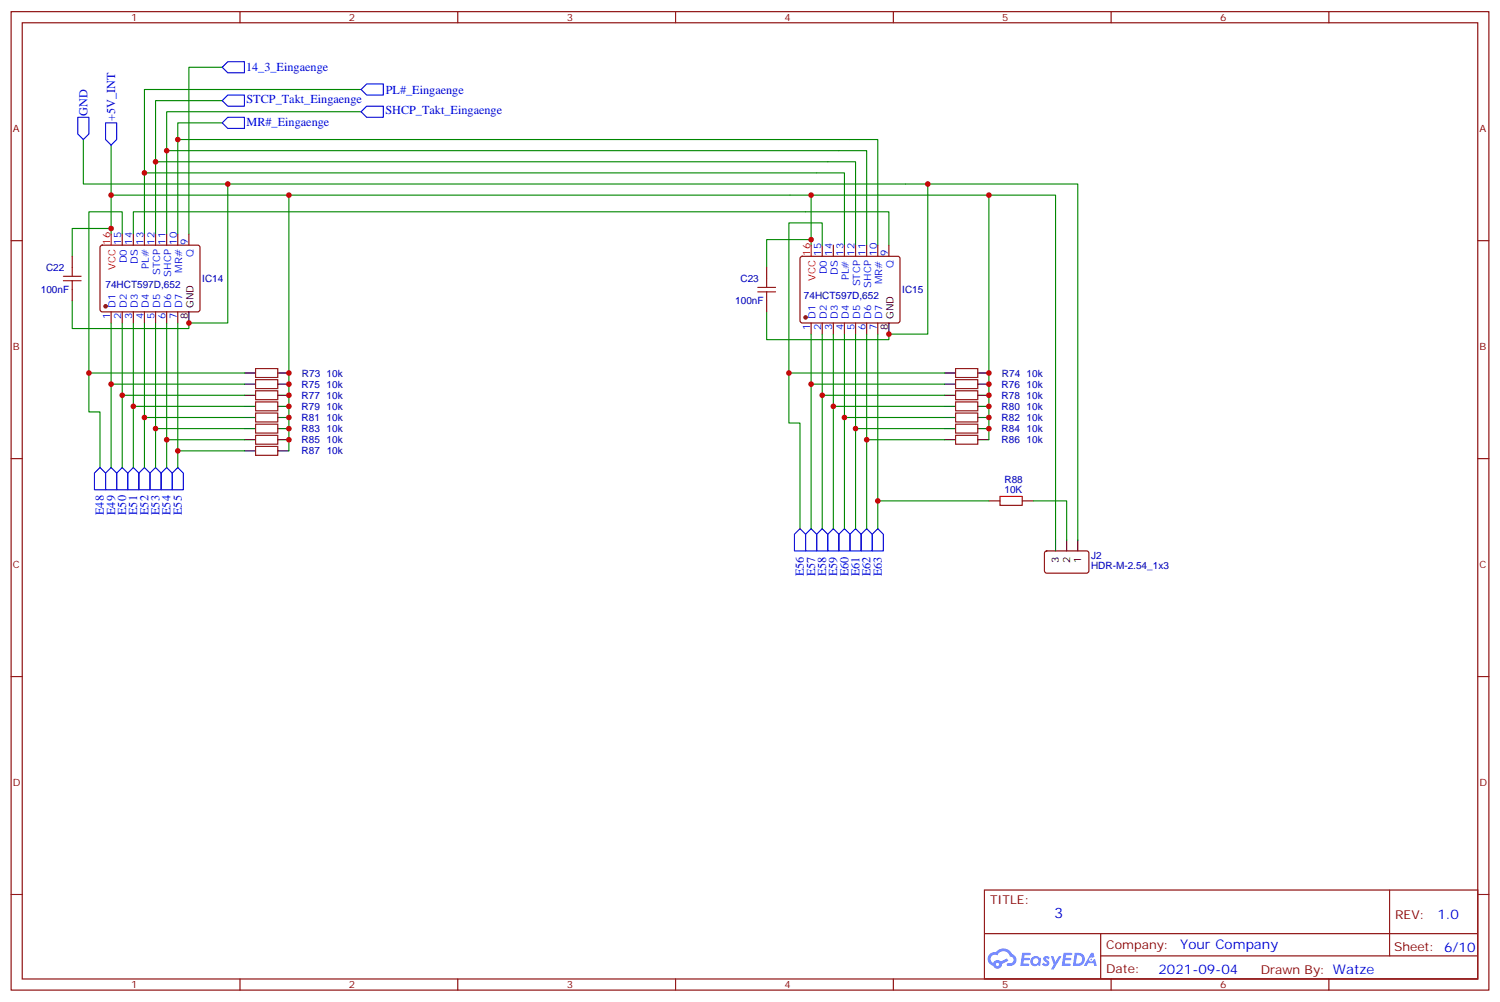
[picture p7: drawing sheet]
<svg xmlns="http://www.w3.org/2000/svg" width="476mm" height="318mm" viewBox="0 0 476 318" stroke-linecap="round" stroke-linejoin="round" font-family="sans-serif">
<g fill="none" stroke="#870000" stroke-width=".35">
<path d="M3.5 3.7h469.2v310.4h-469.2zM7.1 7.2h462.1v303.4h-462.1zM76.2 3.7v3.5M145.3 3.7v3.5M214.5 3.7v3.5M283.6 3.7v3.5M352.8 3.7v3.5M421.9 3.7v3.5M3.5 76.4h3.6M469.2 76.4h3.5M3.5 145.5h3.6M469.2 145.5h3.5"/>
<path d="M3.5 214.7h3.6M469.2 214.7h3.5M3.5 283.8h3.6M312.6 282.4h156.6v28.2h-156.6zM312.6 296.2h156.5M349.5 296.2v14.2M441.2 282.4v20.9M469.2 283.8h3.5M76.2 310.6v3.5M145.3 310.6v3.5M214.5 310.6v3.5M283.6 310.6v3.5"/>
<path d="M349.5 303.3h119.6M352.8 310.6v3.5M421.9 310.6v3.5"/>
</g>
<g fill="#5487ff">
<path d="M331.5 303.6a1.22 1.22 0 0 1 1.8 .2l-.4 .6a.47 .47 0 0 0-.4-.4 .47 .47 0 0 0-.5 .2l.2 .2a1.14 1.14 0 0 1 .8 1.8 1.14 1.14 0 0 1-1.9 0l-.3-.2 .5-.6 .8 .5a.29 .29 0 0 0 .3-.3 .29 .29 0 0 0-.3-.3 1.04 1.04 0 0 1-.6-1.7z"/>
<path d="M324.6 302.3h2.3l.3 .2-.1 .5-1.8 .1-.1 .8h1.5l.3 .4-.4 .4h-1.6l-.1 1.1h1.7l.2 .3-.2 .3-2.6 .1z"/>
<path d="M337.7 302.3l2.7 .2-.2 .5-1.8 .1-.1 .8h1.5l.3 .4-.3 .4h-1.6l-.2 1.1h1.7l.2 .3-.1 .3-2.7 .1z"/>
<path d="M346.5 302.3h.6l.4 1.3-.6 .3a.69 .69 0 0 0-1.1 .3 .69 .69 0 0 0 .5 .9 .69 .69 0 0 0 .9-.6l.5-.2 .5 2.2h-.8l-.2-.9h-1.7l-.5 .9h-.9z"/>
<path d="M333.7 303.4h.7l.7 1.8 1.1-1.8h.8l-2.5 4.2h-.8l.9-1.5z"/>
<path d="M341.2 302.3l-.6 4.2h1.4a2.11 2.11 0 0 0 2.4-2.1 2.11 2.11 0 0 0-2.5-2.1zM342 303.1a1.43 1.43 0 0 1 1.6 1.6 1.43 1.43 0 0 1-2 1.1z"/>
<path d="M327.5 303.9a1.54 1.54 0 0 0 0 2.2 1.54 1.54 0 0 0 2.1 .1l.6 .3 .3-2.3-.6-.3a1.49 1.49 0 0 0-2.4 0zM327.8 304.9a.95 .95 0 0 1 1.9 0 .95 .95 0 0 1-1.9 0z"/>
<path d="M314.3 302.7a2.18 2.18 0 0 0 1 3.7 1.44 1.44 0 0 0 1.7 .9 1.44 1.44 0 0 0 1.1-1.4l2-1.1-.4-.7-1.9 1a1.47 1.47 0 0 0-2.5 .4 1.39 1.39 0 0 1-.6-1.9 1.39 1.39 0 0 1 2-.5 2.12 2.12 0 0 1 2.1-1.3 2.12 2.12 0 0 1 1.9 1.7 1.14 1.14 0 0 1 1.1 1.4 1.14 1.14 0 0 1-1.6 .7 .43 .43 0 0 0-.6 .4 .43 .43 0 0 0 .4 .5 1.98 1.98 0 0 0 2.6-1.2 1.98 1.98 0 0 0-1.3-2.6 3.1 3.1 0 0 0-5.2-.6l-.9 .1zM316.1 306a.55 .55 0 0 1 1.1 0 .55 .55 0 0 1-1.1 0z"/>
<circle cx="346.5" cy="304.4" r=".26"/>
</g>
<g fill="none" stroke="#008700" stroke-width=".35">
<path d="M70.6 39h-14.2v35.3M70.6 31.9h-21.2v42.4M70.6 21.3h-10.6v53M114.7 28.4h-68.8v45.9M114.7 35.5h-61.8v38.8M26.5 44.3v14.1h45.8v44.1h-12.3v1.7h-37.1v-8.8M35.3 46v28.3M45.9 54.9h222.2v22.9M49.4 51.3h222.2v26.5M52.9 47.8h222.3v30M56.4 44.3h222.3v33.5M72.3 58.4h222.3v47.6h-12.4v1.8h-38.8v-8.8"/>
<path d="M294.6 58.4h47.6v112.9M35.3 61.9h222.2v15.9M35.3 72.5h-12.4v8.8M38.8 74.3v-7.1h-10.6v63.5h3.5v17.6M42.3 74.3v-7.1h239.9v10.6M91.7 61.9v81.2M257.5 76h-14.1v8.8M257.5 61.9h77.6v109.4M261.1 77.8v-7.1h-10.6v63.5h3.5v33.5M314 61.9v77.6M28.2 118.4h49.4M35.3 102.5v45.8"/>
<path d="M38.8 102.5v45.8M42.3 102.5v45.8M45.9 102.5v45.8M49.4 102.5v45.8M52.9 102.5v45.8M56.4 102.5v45.8M250.5 118.4h49.4M257.5 106v61.7M261.1 106v61.7M264.6 106v61.7M268.1 106v61.7M271.6 106v61.7"/>
<path d="M275.2 106v61.7M278.7 106v61.7M35.3 121.9h42.3M38.8 125.4h38.8M42.3 128.9h35.3M45.9 132.5h31.7M49.4 136h28.2M52.9 139.5h24.7M257.5 121.9h42.4M261.1 125.4h38.8M264.6 128.9h35.3M268.1 132.5h31.8"/>
<path d="M271.6 136h28.3M275.2 139.5h24.7M56.4 143.1h21.2M278.7 158.9h35.3M328.1 158.9h10.6v12.4"/>
</g>
<g fill="none" stroke="#00f" stroke-width=".35">
<path d="M72.3 19.6h5.3v3.5h-5.3l-1.7-1.8zM24.7 37.2h3.5v5.3l-1.7 1.8-1.8-1.8zM33.5 39h3.5v5.3l-1.7 1.7-1.8-1.7zM70.6 39l1.7-1.8h5.3v3.5h-5.3zM72.3 30.2h5.3v3.5h-5.3l-1.7-1.8zM116.4 26.6h5.3v3.6h-5.3l-1.7-1.8zM116.4 33.7h5.3v3.5h-5.3l-1.7-1.7zM31.7 148.3l1.8 1.8v5.3h-3.5v-5.3zM35.3 148.3l1.7 1.8v5.3h-3.5v-5.3zM38.8 148.3l1.8 1.8v5.3h-3.6v-5.3zM42.3 148.3l1.8 1.8v5.3h-3.5v-5.3zM45.9 148.3l1.7 1.8v5.3h-3.5v-5.3z"/>
<path d="M49.4 148.3l1.8 1.8v5.3h-3.6v-5.3zM52.9 148.3l1.8 1.8v5.3h-3.5v-5.3zM56.4 148.3l1.8 1.8v5.3h-3.5v-5.3zM254 167.7l1.8 1.8v5.3h-3.6v-5.3zM255.8 169.5l1.7-1.8 1.8 1.8v5.3h-3.5zM261.1 167.7l1.7 1.8v5.3h-3.5v-5.3zM262.8 169.5l1.8-1.8 1.7 1.8v5.3h-3.5zM268.1 167.7l1.8 1.8v5.3h-3.6v-5.3zM271.6 167.7l1.8 1.8v5.3h-3.5v-5.3zM275.2 167.7l1.7 1.8v5.3h-3.5v-5.3zM278.7 167.7l1.8 1.8v5.3h-3.6v-5.3z"/>
</g>
<g fill="none" stroke="#870000" stroke-width=".35">
<path d="M32 78l.5-.2h30.6l.4 .7-.1 20-.6 .5-30.6-.1-.5-.7v-19.7zM38.8 74.3v3.5M42.3 74.3v3.5M45.9 74.3v3.5M49.4 74.3v3.5M52.9 74.3v3.5M56.4 74.3v3.5M60 74.3v3.5M261.1 77.8v3.5M264.6 77.8v3.5M268.1 77.8v3.5M271.6 77.8v3.5"/>
<path d="M275.2 77.8v3.5M278.7 77.8v3.5M282.2 77.8v3.5M22.9 81.3v3.5M22.9 91.9v3.5M35.3 99v3.5M38.8 99v3.5M42.3 99v3.5M45.9 99v3.5M49.4 99v3.5M52.9 99v3.5M56.4 99v3.5"/>
<path d="M243.4 84.8v3.6M243.4 95.4v3.6M254.2 81.5l.5-.2 30.6 .1 .5 .6-.1 20.1-.7 .4-30.6-.1-.4-.6v-19.8zM81.1 116.9h7.1v2.9h-7.1zM257.5 102.5v3.5M261.1 102.5v3.5M264.6 102.5v3.5M268.1 102.5v3.5M271.6 102.5v3.5M275.2 102.5v3.5M278.7 102.5v3.5M303.4 116.9h7v2.9h-7z"/>
<path d="M81.1 138.1h7.1v2.8h-7.1zM81.1 134.6h7.1v2.8h-7.1zM81.1 131.1h7.1v2.8h-7.1zM81.1 127.5h7.1v2.9h-7.1zM81.1 124h7.1v2.8h-7.1zM81.1 120.5h7.1v2.8h-7.1zM303.4 138.1h7v2.8h-7zM303.4 134.6h7v2.8h-7zM303.4 131.1h7v2.8h-7zM303.4 127.5h7v2.9h-7zM303.4 124h7v2.8h-7zM303.4 120.5h7v2.8h-7z"/>
<path d="M81.1 141.6h7.1v2.9h-7.1zM314 158.9h3.5M324.6 158.9h3.5M331.8 175l.5-.2 13 .1 .4 .6v5.9l-.7 .5-13-.1-.4-.6v-5.7z"/>
</g>
<g fill="#870000" stroke="#870000" stroke-width=".35">
<circle cx="255.8" cy="100.7" r=".53"/>
<circle cx="33.5" cy="97.2" r=".53"/>
</g>
<g fill="none" stroke="#000" stroke-width=".35">
<path d="M60 99v3.5M77.6 118.4h3.5M88.2 118.4h3.5M282.2 102.5v3.5M299.9 118.4h3.5M310.4 118.4h3.6M77.6 139.5h3.5M77.6 136h3.5M77.6 132.5h3.5M77.6 128.9h3.5M77.6 125.4h3.5M77.6 121.9h3.5"/>
<path d="M88.2 139.5h3.5M88.2 136h3.5M88.2 132.5h3.5M88.2 128.9h3.5M88.2 125.4h3.5M88.2 121.9h3.5M299.9 139.5h3.5M299.9 136h3.5M299.9 132.5h3.5M299.9 128.9h3.5M299.9 125.4h3.5M299.9 121.9h3.5"/>
<path d="M310.4 139.5h3.6M310.4 136h3.6M310.4 132.5h3.6M310.4 128.9h3.6M310.4 125.4h3.6M310.4 121.9h3.6M77.6 143.1h3.5M88.2 143.1h3.5M335.1 171.3v3.5M338.7 171.3v3.5M342.2 171.3v3.5"/>
</g>
<path d="M35.3 74.3v3.5M257.5 77.8v3.5" fill="none" stroke="#f00" stroke-width=".35"/>
<path d="M20.1 87.7h5.7M20.1 89.1h5.7M22.9 84.8v2.9M22.9 89.1v2.8M240.6 91.2h5.6M240.6 92.6h5.6M243.4 88.4v2.8M243.4 92.6v2.8M317.5 157.5h7.1v2.8h-7.1z" fill="none" stroke="#a10000" stroke-width=".35"/>
<g fill="#c00">
<circle cx="56.4" cy="44.3" r=".88"/>
<circle cx="52.9" cy="47.8" r=".88"/>
<circle cx="49.4" cy="51.3" r=".88"/>
<circle cx="45.9" cy="54.9" r=".88"/>
<circle cx="72.3" cy="58.4" r=".88"/>
<circle cx="35.3" cy="61.9" r=".88"/>
<circle cx="35.3" cy="72.5" r=".88"/>
<circle cx="60" cy="102.5" r=".88"/>
<circle cx="257.5" cy="76" r=".88"/>
<circle cx="282.2" cy="106" r=".88"/>
<circle cx="28.2" cy="118.4" r=".88"/>
<circle cx="35.3" cy="121.9" r=".88"/>
<circle cx="38.8" cy="125.4" r=".88"/>
<circle cx="42.3" cy="128.9" r=".88"/>
<circle cx="45.9" cy="132.5" r=".88"/>
<circle cx="49.4" cy="136" r=".88"/>
<circle cx="52.9" cy="139.5" r=".88"/>
<circle cx="56.4" cy="143.1" r=".88"/>
<circle cx="250.5" cy="118.4" r=".88"/>
<circle cx="257.5" cy="121.9" r=".88"/>
<circle cx="261.1" cy="125.4" r=".88"/>
<circle cx="264.6" cy="128.9" r=".88"/>
<circle cx="268.1" cy="132.5" r=".88"/>
<circle cx="271.6" cy="136" r=".88"/>
<circle cx="275.2" cy="139.5" r=".88"/>
<circle cx="294.6" cy="58.4" r=".88"/>
<circle cx="278.7" cy="158.9" r=".88"/>
<circle cx="257.5" cy="61.9" r=".88"/>
<circle cx="91.7" cy="118.4" r=".88"/>
<circle cx="91.7" cy="121.9" r=".88"/>
<circle cx="91.7" cy="125.4" r=".88"/>
<circle cx="91.7" cy="128.9" r=".88"/>
<circle cx="91.7" cy="132.5" r=".88"/>
<circle cx="91.7" cy="136" r=".88"/>
<circle cx="91.7" cy="139.5" r=".88"/>
<circle cx="91.7" cy="61.9" r=".88"/>
<circle cx="314" cy="118.4" r=".88"/>
<circle cx="314" cy="121.9" r=".88"/>
<circle cx="314" cy="125.4" r=".88"/>
<circle cx="314" cy="128.9" r=".88"/>
<circle cx="314" cy="132.5" r=".88"/>
<circle cx="314" cy="136" r=".88"/>
<circle cx="314" cy="61.9" r=".88"/>
</g>
<text font-size="4.6" fill="#00f" x="334.7" y="291.4">3</text>
<g font-size="4.2" fill="#00f">
<text x="456.4" y="291.7">1.0</text>
<text x="374.7" y="301.2">Your Company</text>
<text x="367.8" y="309">2021-09-04</text>
</g>
<g font-size="3.9" fill="#00f">
<text x="78.1" y="22.6">14_3_Eingaenge</text>
<text x="122.5" y="29.7">PL#_Eingaenge</text>
<text x="78.3" y="32.8">STCP_Takt_Eingaenge</text>
<text x="27.8" y="36.7" transform="rotate(-90 27.8 36.7)">GND</text>
<text x="36.6" y="38.5" transform="rotate(-90 36.6 38.5)">+5V_INT</text>
<text x="78.3" y="39.8">MR#_Eingaenge</text>
<text x="122.4" y="36.3">SHCP_Takt_Eingaenge</text>
<text x="33" y="163.4" transform="rotate(-90 33 163.4)">E48</text>
<text x="36.5" y="163.4" transform="rotate(-90 36.5 163.4)">E49</text>
<text x="40.1" y="163.4" transform="rotate(-90 40.1 163.4)">E50</text>
<text x="43.6" y="163.4" transform="rotate(-90 43.6 163.4)">E51</text>
<text x="47.1" y="163.4" transform="rotate(-90 47.1 163.4)">E52</text>
<text x="50.6" y="163.4" transform="rotate(-90 50.6 163.4)">E53</text>
<text x="54.2" y="163.4" transform="rotate(-90 54.2 163.4)">E54</text>
<text x="57.7" y="163.4" transform="rotate(-90 57.7 163.4)">E55</text>
<text x="255.3" y="182.8" transform="rotate(-90 255.3 182.8)">E56</text>
<text x="258.8" y="182.8" transform="rotate(-90 258.8 182.8)">E57</text>
<text x="262.3" y="182.8" transform="rotate(-90 262.3 182.8)">E58</text>
<text x="265.8" y="182.8" transform="rotate(-90 265.8 182.8)">E59</text>
<text x="269.4" y="182.8" transform="rotate(-90 269.4 182.8)">E60</text>
<text x="272.9" y="182.8" transform="rotate(-90 272.9 182.8)">E61</text>
<text x="276.4" y="182.8" transform="rotate(-90 276.4 182.8)">E62</text>
<text x="280" y="182.8" transform="rotate(-90 280 182.8)">E63</text>
</g>
<g font-size="3.9" fill="#800">
<text x="314.3" y="287">TITLE:</text>
<text x="443" y="291.7">REV:</text>
<text x="351.2" y="301.2">Company:</text>
<text x="442.6" y="301.8">Sheet: 6/10</text>
<text x="351.2" y="308.9">Date:</text>
<text x="400.3" y="308.9">Drawn By: Watze</text>
</g>
<g font-size="3.2" fill="#800">
<text x="41.6" y="6.7">1</text>
<text x="110.8" y="6.7">2</text>
<text x="179.9" y="6.7">3</text>
<text x="249.1" y="6.7">4</text>
<text x="318.2" y="6.7">5</text>
<text x="387.3" y="6.7">6</text>
<text x="4.1" y="41.8">A</text>
<text x="469.7" y="41.8">A</text>
<text x="4.1" y="110.9">B</text>
<text x="469.7" y="110.9">B</text>
<text x="4.1" y="180.1">C</text>
<text x="469.7" y="180.1">C</text>
<text x="4.1" y="249.2">D</text>
<text x="469.7" y="249.2">D</text>
<text x="41.6" y="313.6">1</text>
<text x="110.8" y="313.6">2</text>
<text x="179.9" y="313.6">3</text>
<text x="249.1" y="313.6">4</text>
<text x="318.2" y="313.6">5</text>
<text x="387.3" y="313.6">6</text>
</g>
<g font-size="3.2" fill="#f00">
<text x="34.9" y="77.6" transform="rotate(-90 34.9 77.6)">16</text>
<text x="257.2" y="81.1" transform="rotate(-90 257.2 81.1)">16</text>
<text x="36.7" y="85.7" transform="rotate(-90 36.7 85.7)">VCC</text>
<text x="258.9" y="89.2" transform="rotate(-90 258.9 89.2)">VCC</text>
</g>
<g font-size="3.2" fill="#00f">
<text x="38.5" y="77.6" transform="rotate(-90 38.5 77.6)">15</text>
<text x="42" y="77.6" transform="rotate(-90 42 77.6)">14</text>
<text x="45.5" y="77.6" transform="rotate(-90 45.5 77.6)">13</text>
<text x="49" y="77.6" transform="rotate(-90 49 77.6)">12</text>
<text x="52.6" y="77.6" transform="rotate(-90 52.6 77.6)">11</text>
<text x="56.1" y="77.6" transform="rotate(-90 56.1 77.6)">10</text>
<text x="59.6" y="77.6" transform="rotate(-90 59.6 77.6)">9</text>
<text x="40.2" y="83.6" transform="rotate(-90 40.2 83.6)">D0</text>
<text x="43.7" y="83.7" transform="rotate(-90 43.7 83.7)">DS</text>
<text x="61.4" y="81.6" transform="rotate(-90 61.4 81.6)">Q</text>
<text x="260.7" y="81.1" transform="rotate(-90 260.7 81.1)">15</text>
<text x="264.2" y="81.1" transform="rotate(-90 264.2 81.1)">14</text>
<text x="267.8" y="81.1" transform="rotate(-90 267.8 81.1)">13</text>
<text x="271.3" y="81.1" transform="rotate(-90 271.3 81.1)">12</text>
<text x="274.8" y="81.1" transform="rotate(-90 274.8 81.1)">11</text>
<text x="278.3" y="81.1" transform="rotate(-90 278.3 81.1)">10</text>
<text x="281.9" y="81.1" transform="rotate(-90 281.9 81.1)">9</text>
<text x="47.3" y="85.4" transform="rotate(-90 47.3 85.4)">PL#</text>
<text x="50.8" y="87.3" transform="rotate(-90 50.8 87.3)">STCP</text>
<text x="54.3" y="87.8" transform="rotate(-90 54.3 87.8)">SHCP</text>
<text x="57.9" y="86.6" transform="rotate(-90 57.9 86.6)">MR#</text>
<text x="262.5" y="87.1" transform="rotate(-90 262.5 87.1)">D0</text>
<text x="266" y="87.2" transform="rotate(-90 266 87.2)">DS</text>
<text x="269.5" y="88.9" transform="rotate(-90 269.5 88.9)">PL#</text>
<text x="283.6" y="85.1" transform="rotate(-90 283.6 85.1)">Q</text>
<text x="273" y="90.9" transform="rotate(-90 273 90.9)">STCP</text>
<text x="276.6" y="91.3" transform="rotate(-90 276.6 91.3)">SHCP</text>
<text x="280.1" y="90.1" transform="rotate(-90 280.1 90.1)">MR#</text>
<text x="34.9" y="101.1" transform="rotate(-90 34.9 101.1)">1</text>
<text x="36.7" y="97.6" transform="rotate(-90 36.7 97.6)">D1</text>
<text x="38.5" y="101.1" transform="rotate(-90 38.5 101.1)">2</text>
<text x="40.2" y="97.6" transform="rotate(-90 40.2 97.6)">D2</text>
<text x="42" y="101.1" transform="rotate(-90 42 101.1)">3</text>
<text x="43.7" y="97.6" transform="rotate(-90 43.7 97.6)">D3</text>
<text x="45.5" y="101.1" transform="rotate(-90 45.5 101.1)">4</text>
<text x="47.3" y="97.6" transform="rotate(-90 47.3 97.6)">D4</text>
<text x="49" y="101.1" transform="rotate(-90 49 101.1)">5</text>
<text x="50.8" y="97.6" transform="rotate(-90 50.8 97.6)">D5</text>
<text x="52.6" y="101.1" transform="rotate(-90 52.6 101.1)">6</text>
<text x="54.3" y="97.6" transform="rotate(-90 54.3 97.6)">D6</text>
<text x="56.1" y="101.1" transform="rotate(-90 56.1 101.1)">7</text>
<text x="57.9" y="97.6" transform="rotate(-90 57.9 97.6)">D7</text>
<text x="258.9" y="101.2" transform="rotate(-90 258.9 101.2)">D1</text>
<text x="262.5" y="101.2" transform="rotate(-90 262.5 101.2)">D2</text>
<text x="266" y="101.2" transform="rotate(-90 266 101.2)">D3</text>
<text x="269.5" y="101.2" transform="rotate(-90 269.5 101.2)">D4</text>
<text x="273" y="101.2" transform="rotate(-90 273 101.2)">D5</text>
<text x="276.6" y="101.2" transform="rotate(-90 276.6 101.2)">D6</text>
<text x="280.1" y="101.2" transform="rotate(-90 280.1 101.2)">D7</text>
<text x="257.2" y="104.7" transform="rotate(-90 257.2 104.7)">1</text>
<text x="260.7" y="104.7" transform="rotate(-90 260.7 104.7)">2</text>
<text x="264.2" y="104.7" transform="rotate(-90 264.2 104.7)">3</text>
<text x="267.8" y="104.7" transform="rotate(-90 267.8 104.7)">4</text>
<text x="271.3" y="104.7" transform="rotate(-90 271.3 104.7)">5</text>
<text x="274.8" y="104.7" transform="rotate(-90 274.8 104.7)">6</text>
<text x="278.3" y="104.7" transform="rotate(-90 278.3 104.7)">7</text>
</g>
<g font-size="3.2" fill="#000080">
<text x="14.6" y="86">C22</text>
<text x="64.2" y="89.4">IC14</text>
<text x="235.1" y="89.5">C23</text>
<text x="13" y="93">100nF</text>
<text x="33.5" y="91.3">74HCT597D,652</text>
<text x="255.3" y="94.8">74HCT597D,652</text>
<text x="286.5" y="93">IC15</text>
<text x="233.5" y="96.6">100nF</text>
<text x="95.9" y="119.5">R73</text>
<text x="103.7" y="119.5">10k</text>
<text x="318.1" y="119.5">R74</text>
<text x="326" y="119.5">10k</text>
<text x="95.8" y="123">R75</text>
<text x="103.7" y="123">10k</text>
<text x="318" y="123">R76</text>
<text x="326" y="123">10k</text>
<text x="95.8" y="130.1">R79</text>
<text x="95.8" y="126.6">R77</text>
<text x="103.7" y="130.1">10k</text>
<text x="103.7" y="126.6">10k</text>
<text x="318" y="130.1">R80</text>
<text x="318" y="126.6">R78</text>
<text x="326" y="130.1">10k</text>
<text x="326" y="126.6">10k</text>
<text x="95.8" y="137.1">R83</text>
<text x="95.8" y="133.6">R81</text>
<text x="103.7" y="137.1">10k</text>
<text x="103.7" y="133.6">10k</text>
<text x="318" y="137.1">R84</text>
<text x="318" y="133.6">R82</text>
<text x="326" y="137.1">10k</text>
<text x="326" y="133.6">10k</text>
<text x="95.8" y="140.7">R85</text>
<text x="103.7" y="140.7">10k</text>
<text x="318" y="140.7">R86</text>
<text x="326" y="140.7">10k</text>
<text x="95.8" y="144.2">R87</text>
<text x="103.7" y="144.2">10k</text>
<text x="318.9" y="153.3">R88</text>
<text x="318.9" y="156.5">10K</text>
<text x="346.4" y="177.3">J2</text>
<text x="346.4" y="180.5">HDR-M-2.54_1x3</text>
</g>
<g font-size="3.2">
<text x="59.6" y="101.1" transform="rotate(-90 59.6 101.1)">8</text>
<text x="61.4" y="97.6" transform="rotate(-90 61.4 97.6)">GND</text>
<text x="283.6" y="101.2" transform="rotate(-90 283.6 101.2)">GND</text>
<text x="281.9" y="104.7" transform="rotate(-90 281.9 104.7)">8</text>
<text x="336.2" y="178.6" transform="rotate(-90 336.2 178.6)">3</text>
<text x="339.7" y="178.6" transform="rotate(-90 339.7 178.6)">2</text>
<text x="343.3" y="178.6" transform="rotate(-90 343.3 178.6)">1</text>
</g>
</svg>
